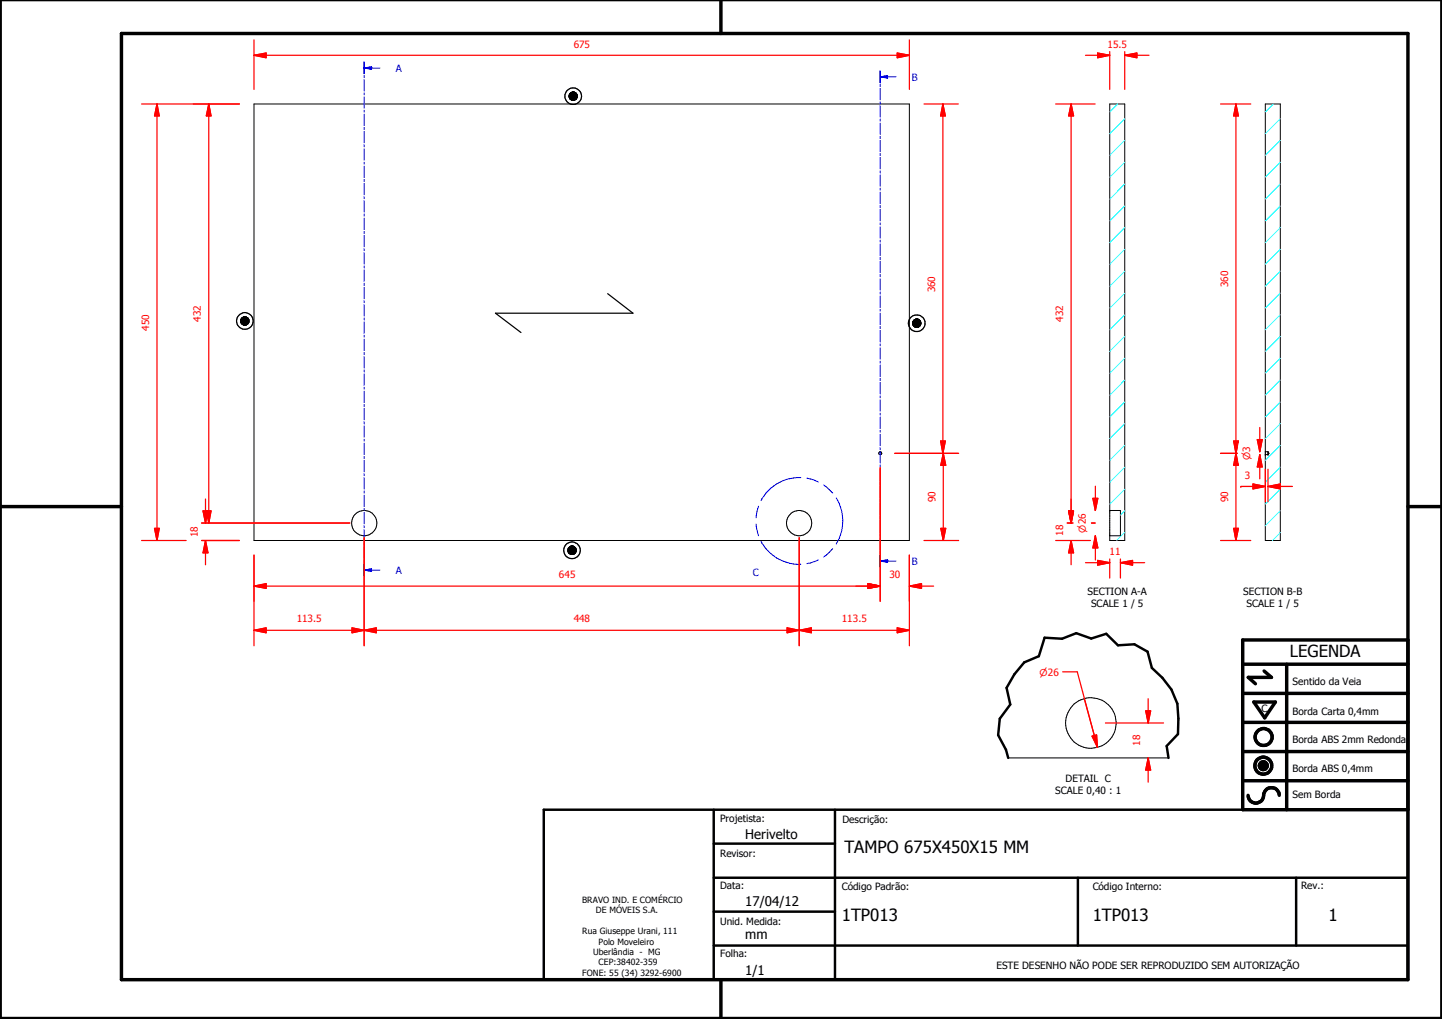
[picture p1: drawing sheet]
<svg xmlns="http://www.w3.org/2000/svg" width="297mm" height="210mm" viewBox="0 0 297 210" stroke-linecap="round" stroke-linejoin="round" font-family="sans-serif">
<g fill="none" stroke="#000" stroke-width=".21">
<path d="M117.2 19.7l1.7 .1zM117.2 19.8l1.7 .1zM117.2 19.9l1.7 .1zM117.3 20h1.6zM117.3 20l1.6 .1zM117.3 19.6l1.6 .1zM117.3 19.6h1.6zM117.3 19.5l1.6 .1zM117.3 19.4l1.5 .1zM117.4 19.3l1.4 .1zM117.4 19.3h1.3zM117.5 19.2l1.2 .1h-1.3z"/>
<path d="M117.5 19.2l1.2 .1zM117.5 19.2h1.2zM117.6 19.1l1.1 .1zM117.6 19.1h1zM117.6 19.1h.9zM117.7 19l.8 .1zM117.7 19h.7zM117.8 19h.6zM117.8 19h.5zM117.9 19h.4zM117.9 19h.3zM118 19h.2z"/>
<path d="M118 19h.1zM52.3 21.4h135v89.9h-135zM117.3 20.1h1.6zM117.3 20.1l1.5 .1zM117.3 20.2h1.5zM117.3 20.2l1.4 .1zM117.4 20.3h1.3zM117.4 20.3l1.3 .1zM117.4 20.4h1.3zM117.5 20.4h1.2zM117.5 20.4l1.1 .1zM117.6 20.5h1z"/>
<path d="M117.6 20.5h.9zM117.6 20.5l.8 .1zM117.7 20.6h.7zM117.7 20.6h.6zM117.8 20.6h.5zM117.8 20.6l.4 .1zM117.9 20.7h.3zM117.9 20.7h.2zM118 20.7h.1zM228.6 21.4h3.1v89.9h-3.1zM260.6 21.4h3.1v89.9h-3.1zM49.6 66l1.7 .1z"/>
<path d="M49.6 66.1l1.7 .1zM49.6 66.2l1.7 .1zM49.6 66.3l1.7 .1zM49.6 66.4h1.7zM49.6 66.4l1.6 .1zM49.6 65.9l1.7 .1h-1.7zM49.6 65.9h1.7v.1zM49.6 65.9h1.7zM49.7 66.5h1.5zM49.7 65.8l1.6 .1zM49.7 66.5l1.4 .1zM49.7 65.7l1.5 .1z"/>
<path d="M49.7 66.6h1.4zM49.7 66.6l1.4 .1zM49.7 65.6l1.5 .1zM49.8 66.7h1.3zM49.8 66.7l1.2 .1zM49.8 65.5l1.3 .1h-1.4zM49.8 65.5l1.3 .1zM49.9 66.8h1.1zM49.9 66.8h1zM49.9 65.5h1.2zM49.9 66.8h.9zM49.9 65.4l1.1 .1h-1.1z"/>
<path d="M49.9 65.4l1.1 .1zM49.9 65.4h1zM50 66.8h.8zM50 66.8l.8 .1zM50 65.4h.9zM50 65.4h.8zM50.1 66.9h.7zM50.1 66.9h.6zM50.1 65.4h.7zM50.2 66.9h.5zM50.2 66.9h.4zM50.2 65.3l.6 .1z"/>
<path d="M50.2 66.9h.3zM50.2 65.3h.5zM50.2 65.3h.4zM50.3 66.9h.2zM50.3 65.3h.3zM50.3 65.3h.2zM188 66.5l1.7 .1zM188 66.6l1.7 .1zM188 66.7h1.7zM188 66.7l1.6 .1zM188 66.8h1.6zM188 66.4l1.7 .1z"/>
<path d="M188 66.8l1.6 .1zM188 66.9h1.6zM188 66.9l1.6 .1zM188 66.3l1.6 .1h-1.6zM188 66.3h1.6v.1zM188 66.3h1.6zM188.1 67h1.5zM188.1 67l1.4 .1zM188.1 66.2l1.5 .1h-1.6zM188.1 66.2l1.5 .1zM188.2 67.1h1.3zM188.2 66.1l1.4 .1z"/>
<path d="M188.2 67.1l1.2 .1zM188.2 66l1.3 .1zM188.2 66h1.3zM188.3 67.2h1.1zM188.3 67.2l1 .1zM188.3 66h1.2zM188.3 67.3h1zM188.3 65.9l1.1 .1zM188.3 65.9h1zM188.4 67.3h.9zM188.4 67.3l.8 .1zM188.4 65.9h.9z"/>
<path d="M188.5 67.4h.7zM188.5 67.4h.6zM188.5 65.8l.8 .1h-.9zM188.5 65.8l.8 .1zM188.5 65.8h.7zM188.6 67.4h.5zM188.6 67.4h.4zM188.6 65.8h.6zM188.6 65.8h.5zM188.7 67.4h.3zM188.7 67.4h.2zM188.7 65.7l.4 .1z"/>
<path d="M188.7 65.7h.3zM188.8 67.4h.1zM188.8 65.7h.2zM188.8 65.7h.1zM181.1 93.1l.3-.1 .2 .4a.3 .3 0 0 1-.4 .2 .3 .3 0 0 1-.1-.5zM260.6 93.6h.1M260.6 93h.6M260.6 93.6h.6M261.2 93.6h.1M261.2 93l.2 .4-.2 .2M261.2 93v.6M117 113.3l1.7 .1z"/>
<path d="M117 113.4l1.7 .1zM117 113.5h1.7zM117 113.5l1.7 .1zM117 113.2l1.7 .1h-1.7zM117 113.2h1.7v.1zM117 113.6h1.7zM117 113.6l1.6 .1zM117 113.7h1.6zM117 113.7l1.6 .1zM117 113.1l1.7 .1zM117 113l1.7 .1zM117.1 113.8h1.5z"/>
<path d="M117.1 113.8l1.4 .1zM117.1 112.9l1.5 .1h-1.6zM117.1 112.9h1.5v.1zM117.1 113.9h1.4zM117.1 113.9h1.3zM117.1 112.9h1.5zM117.2 113.9h1.2zM117.2 113.9l1.2 .1zM117.2 112.8l1.3 .1zM117.2 112.8h1.2zM117.3 114h1.1zM117.3 114h1z"/>
<path d="M117.3 112.7l1.1 .1zM117.3 114l1 .1zM117.3 112.6l1.1 .1h-1.1zM117.3 112.6l1.1 .1zM117.3 112.6h1zM117.4 114.1h.9zM117.4 114.1h.8zM117.4 112.6h.9zM117.5 114.1h.7zM117.5 114.1l.6 .1zM117.5 112.6h.8zM117.6 114.2h.5z"/>
<path d="M117.6 114.2h.4zM117.6 112.5l.6 .1zM117.6 112.5h.5zM117.6 114.2h.3zM117.6 112.5h.4zM117.8 114.2h.1zM117.8 112.5h.2zM117.8 112.5h.1zM228.6 105.2h2.2v5.2h-2.2M207.7 156.1h33M259.4 157.6l1.6 .1zM259.4 157.7l1.6 .1z"/>
<path d="M259.4 157.8l1.6 .1zM259.4 157.9h1.6v.1zM259.4 157.9l1.6 .1h-1.5zM259.4 157.6h1.6zM259.5 158h1.5zM259.5 158l1.4 .1zM259.5 157.5l1.5 .1zM259.5 158.1h1.4zM259.5 157.4l1.5 .1zM259.5 158.1l1.4 .1zM259.5 157.3l1.4 .1zM259.6 158.2h1.3z"/>
<path d="M259.6 158.2h1.2zM259.6 157.2l1.3 .1zM259.6 158.2l1.2 .1zM259.6 157.2h1.3zM259.7 158.3h1.1zM259.7 158.3l1 .1zM259.7 157.1l1.1 .1zM259.7 157.1h1.1zM259.8 158.4h.9zM259.8 158.4h.8zM259.8 157.1h1zM259.8 157.1h.9z"/>
<path d="M259.8 158.4l.8 .1zM259.8 157l.9 .1zM259.8 157h.8zM259.9 158.5h.7zM259.9 158.5h.6zM259.9 157h.7zM260 158.5h.5zM260 158.5h.4zM260 157h.6zM260.1 158.5h.3zM260.1 158.5h.2zM260.1 156.9l.4 .1z"/>
<path d="M260.1 156.9h.3zM260.1 156.9h.2z"/>
<circle cx="75" cy="107.8" r="2.6"/>
<circle cx="164.6" cy="107.8" r="2.6"/>
<circle cx="224.7" cy="148.9" r="5.2"/>
</g>
<path d="M207.7 156.1l-.5-1.7-1.6-3 .3-3.4 2.2-2.9-.8-3.4 1.7-2.8 2-2.5 3-1.2 1.2-3.8 3.6 .2 2.9-1.2 3.1 1.1 3.1-.9 2.4 2.3 3.4-.2 2.7 1.5 .9 3.4 2.1 2 1.9 2.4 1.2 2.9 .2 3.1v3.2l-2.4 2.5 .4 2.4M112 166.8h178v35h-178zM147 173.8h25M147 166.8v35M172 166.8v35M147 194.8h143M147 180.8h143M147 187.8h25M222 180.8v14M267 180.8v14" fill="none" stroke="#000" stroke-width=".51"/>
<g fill="#000">
<path d="M117.3 19.6l1.6 .1zM117.3 19.6h1.6zM117.3 19.5l1.6 .1zM117.3 19.4l1.5 .1zM117.4 19.3l1.4 .1zM117.4 19.3h1.3zM117.5 19.2l1.2 .1h-1.3zM117.5 19.2l1.2 .1zM117.5 19.2h1.2zM117.6 19.1l1.1 .1zM117.6 19.1h1zM117.6 19.1h.9z"/>
<path d="M117.7 19l.8 .1zM117.7 19h.7zM117.8 19h.6zM117.8 19h.5zM117.9 19h.4zM117.9 19h.3zM118 19h.2zM118 19h.1zM117.2 19.7l1.7 .1zM117.2 19.8l1.7 .1zM117.2 19.9l1.7 .1zM117.3 20h1.6z"/>
<path d="M117.9 20.7h.2zM118 20.7h.1zM117.8 20.6l.4 .1zM117.9 20.7h.3zM117.7 20.6h.6zM117.8 20.6h.5zM117.6 20.5l.8 .1zM117.7 20.6h.7zM117.6 20.5h.9zM117.5 20.4l1.1 .1zM117.6 20.5h1zM117.4 20.4h1.3z"/>
<path d="M117.5 20.4h1.2zM117.4 20.3l1.3 .1zM117.3 20.2l1.4 .1zM117.4 20.3h1.3zM117.3 20.2h1.5zM117.3 20.1l1.5 .1zM117.3 20l1.6 .1zM117.3 20.1h1.6zM49.6 65.9l1.7 .1h-1.7zM49.6 65.9h1.7v.1zM49.6 65.9h1.7zM49.7 65.8l1.6 .1z"/>
<path d="M49.7 65.7l1.5 .1zM49.7 65.6l1.5 .1zM49.8 65.5l1.3 .1h-1.4zM49.8 65.5l1.3 .1zM49.9 65.5h1.2zM49.9 65.4l1.1 .1h-1.1zM49.9 65.4l1.1 .1zM49.9 65.4h1zM50 65.4h.9zM50 65.4h.8zM50.1 65.4h.7zM50.2 65.3l.6 .1z"/>
<path d="M50.2 65.3h.5zM50.2 65.3h.4zM50.3 65.3h.3zM50.3 65.3h.2zM50.2 66.9h.3zM50.3 66.9h.2zM50.2 66.9h.4zM50.1 66.9h.6zM50.2 66.9h.5zM50 66.8l.8 .1zM50.1 66.9h.7zM49.9 66.8h.9z"/>
<path d="M50 66.8h.8zM49.9 66.8h1zM49.8 66.7l1.2 .1zM49.9 66.8h1.1zM49.7 66.6l1.4 .1zM49.8 66.7h1.3zM49.7 66.5l1.4 .1zM49.7 66.6h1.4zM49.7 66.5h1.5zM49.6 66.4l1.6 .1zM49.6 66l1.7 .1zM49.6 66.1l1.7 .1z"/>
<path d="M49.6 66.2l1.7 .1zM49.6 66.3l1.7 .1zM49.6 66.4h1.7zM188 66.4l1.7 .1zM188 66.3l1.6 .1h-1.6zM188 66.3h1.6v.1zM188 66.3h1.6zM188.1 66.2l1.5 .1h-1.6zM188.1 66.2l1.5 .1zM188.2 66.1l1.4 .1zM188.2 66l1.3 .1zM188.2 66h1.3z"/>
<path d="M188.3 66h1.2zM188.3 65.9l1.1 .1zM188.3 65.9h1zM188.4 65.9h.9zM188.5 65.8l.8 .1h-.9zM188.5 65.8l.8 .1zM188.5 65.8h.7zM188.6 65.8h.6zM188.6 65.8h.5zM188.7 65.7l.4 .1zM188.7 65.7h.3zM188.8 65.7h.2z"/>
<path d="M188.8 65.7h.1zM188.7 67.4h.2zM188.8 67.4h.1zM188.6 67.4h.4zM188.7 67.4h.3zM188.5 67.4h.6zM188.6 67.4h.5zM188.4 67.3l.8 .1zM188.5 67.4h.7zM188.3 67.3h1zM188.4 67.3h.9zM188.3 67.2l1 .1z"/>
<path d="M188.2 67.1l1.2 .1zM188.3 67.2h1.1zM188.2 67.1h1.3zM188.1 67l1.4 .1zM188 66.9l1.6 .1zM188.1 67h1.5zM188 66.8l1.6 .1zM188 66.9h1.6zM188 66.7l1.6 .1zM188 66.8h1.6zM188 66.5l1.7 .1zM188 66.6l1.7 .1z"/>
<path d="M188 66.7h1.7zM117 113.2l1.7 .1h-1.7zM117 113.2h1.7v.1zM117 113.1l1.7 .1zM117 113l1.7 .1zM117.1 112.9l1.5 .1h-1.6zM117.1 112.9h1.5v.1zM117.1 112.9h1.5zM117.2 112.8l1.3 .1zM117.2 112.8h1.2zM117.3 112.7l1.1 .1zM117.3 112.6l1.1 .1h-1.1z"/>
<path d="M117.3 112.6l1.1 .1zM117.3 112.6h1zM117.4 112.6h.9zM117.5 112.6h.8zM117.6 112.5l.6 .1zM117.6 112.5h.5zM117.6 112.5h.4zM117.8 112.5h.2zM117.8 112.5h.1zM117.6 114.2h.3zM117.8 114.2h.1zM117.6 114.2h.4z"/>
<path d="M117.5 114.1l.6 .1zM117.6 114.2h.5zM117.4 114.1h.8zM117.5 114.1h.7zM117.3 114l1 .1zM117.4 114.1h.9zM117.3 114h1zM117.2 113.9l1.2 .1zM117.3 114h1.1zM117.1 113.9h1.3zM117.2 113.9h1.2zM117.1 113.8l1.4 .1z"/>
<path d="M117.1 113.9h1.4zM117 113.7l1.6 .1zM117.1 113.8h1.5zM117 113.6l1.6 .1zM117 113.7h1.6zM117 113.3l1.7 .1zM117 113.4l1.7 .1zM117 113.5h1.7zM117 113.5l1.7 .1zM117 113.6h1.7zM259.4 157.6h1.6zM259.5 157.5l1.5 .1z"/>
<path d="M259.5 157.4l1.5 .1zM259.5 157.3l1.4 .1zM259.6 157.2l1.3 .1zM259.6 157.2h1.3zM259.7 157.1l1.1 .1zM259.7 157.1h1.1zM259.8 157.1h1zM259.8 157.1h.9zM259.8 157l.9 .1zM259.8 157h.8zM259.9 157h.7zM260 157h.6z"/>
<path d="M260.1 156.9l.4 .1zM260.1 156.9h.3zM260.1 156.9h.2zM260.1 158.5h.2zM260 158.5h.4zM260.1 158.5h.3zM259.9 158.5h.6zM260 158.5h.5zM259.8 158.4l.8 .1zM259.9 158.5h.7zM259.8 158.4h.8zM259.7 158.3l1 .1z"/>
<path d="M259.8 158.4h.9zM259.6 158.2l1.2 .1zM259.7 158.3h1.1zM259.6 158.2h1.2zM259.5 158.1l1.4 .1zM259.6 158.2h1.3zM259.5 158l1.4 .1zM259.5 158.1h1.4zM259.4 157.9l1.6 .1h-1.5zM259.5 158h1.5zM259.4 157.6l1.6 .1zM259.4 157.7l1.6 .1z"/>
<path d="M259.4 157.8l1.6 .1zM259.4 157.9h1.6v.1z"/>
</g>
<g fill="none" stroke="#000" stroke-width=".71">
<path d="M148.5 0v6.9M297 -.1v209.9h-297v-209.9M25 6.9h265v194.9h-265zM0 104.4h25M290 104.4h7M256 136.8h34M260.4 138.2l1.5 1.3h-4.8l1.5 1.3M265 136.8v30M290 131.8h-34v35h34M256 154.8h34M256 148.8h34M256 142.8h34"/>
<path d="M258.3 144.6h4.4l-2.2 3.3zM256 160.8h34M257.1 163.8a1.62 1.62 0 0 0 1.8 1.6 1.62 1.62 0 0 0 1.4-1.9 1.63 1.63 0 0 1 1.7-1.2 1.63 1.63 0 0 1 1.5 1.5M148.5 201.8v8"/>
<circle cx="260.2" cy="157.7" r="1.76"/>
<circle cx="260.2" cy="157.7" r=".82"/>
<circle cx="260.3" cy="151.8" r="1.76"/>
</g>
<g fill="none" stroke="#00f" stroke-width=".21">
<path d="M75 12.8v2.4M75 15.5v.5M75 16.4v2.4M75 19.1v.5M75 19.9v2.4M75 14h1.5M75 22.7v.4M75 23.5v2.4M75 26.2v.5M75 27.1v2.3M75 29.8v.5M75 30.6v2.4"/>
<path d="M75 33.4v.4M75 34.2v2.4M75 37v.4M75 37.8v2.3M75 40.5v.4M75 41.3v2.4M75 44.1v.4M75 44.9v2.4M75 47.7v.4M75 48.5v2.3M75 51.2v.4M75 52v2.4"/>
<path d="M75 54.8v.4M75 55.6v2.4M75 58.3v.5M75 59.2v2.4M75 61.9v.5M75 62.7v2.4M75 65.5v.4M75 66.3v2.4M75 69v.5M75 69.8v2.4M75 72.6v.5M75 73.4v2.4"/>
<path d="M75 76.2v.4M75 77v2.4M75 79.8v.4M75 80.6v2.3M75 83.3v.4M75 84.1v2.4M75 86.9v.4M75 87.7v2.4M75 90.5v.4M75 91.3v2.3M75 94v.4M75 94.8v2.4"/>
<path d="M75 97.6v.4M75 98.4v2.4M75 101.1v.5M75 102v2.4M75 104.7v.5M75 105.5v2.4M75 108.3v.4M75 109.1v2.4M75 111.8v.5M75 112.6v2.4M75 115.4v.5M75 116.2v2.4"/>
</g>
<path d="M75 12.8v2.4M75 116.2v2.4" fill="none" stroke="#00f" stroke-width=".3"/>
<path d="M75 14l1.5-.2v.5z" fill="#00f"/>
<path d="M75 14l1.5-.2v.5zM76.5 14h1.8M75 117.4h1.5" fill="none" stroke="#00f" stroke-width=".21"/>
<path d="M75 117.4l1.5-.2v.5z" fill="#00f"/>
<g fill="none" stroke="#00f" stroke-width=".21">
<path d="M181.3 14.6v2.4M181.3 17.4v.4M181.3 18.2v2.4M181.3 15.8h1.5M181.3 21v.4M181.3 21.8v2.3M181.3 24.5v.5M181.3 25.4v2.3M181.3 28.1v.4M181.3 28.9v2.3M181.3 31.6v.4M181.3 32.4v2.4"/>
<path d="M181.3 35.2v.4M181.3 36v2.4M181.3 38.7v.5M181.3 39.6v2.4M181.3 42.3v.5M181.3 43.1v2.4M181.3 45.9v.4M181.3 46.7v2.4M181.3 49.4v.5M181.3 50.2v2.4M181.3 53v.5M181.3 53.8v2.4"/>
<path d="M181.3 56.6v.4M181.3 57.4v2.4M181.3 60.2v.4M181.3 61v2.3M181.3 63.7v.4M181.3 64.5v2.4M181.3 67.3v.4M181.3 68.1v2.3M181.3 70.8v.4M181.3 71.6v2.4M181.3 74.4v.4M181.3 75.2v2.4"/>
<path d="M181.3 77.9v.5M181.3 78.8v2.4M181.3 81.5v.5M181.3 82.3v2.4M181.3 85.1v.4M181.3 85.9v2.4M181.3 88.6v.5M181.3 89.5v2.3M181.3 92.2v.4M181.3 93v2.4M181.3 95.8v.4M181.3 96.6v2.4"/>
<path d="M181.3 99.3v.5M75 117.4l1.5-.2v.5zM76.5 117.4h1.8M181.3 100.2v2.3M181.3 102.9v.4M181.3 103.7v2.4M181.3 106.4v.5M181.3 107.3v2.3M181.3 110v.4M181.3 110.8v2.4M181.3 113.6v.4M181.3 114.4v2.4"/>
</g>
<g fill="none" stroke="#0ff" stroke-width=".21">
<path d="M230.2 21.4l-1.6 1.7M231.7 37.9l-3.1 3.1M231.7 33.4l-3.1 3.1M231.7 28.9l-3.1 3.1M231.7 24.5l-3.1 3.1M231.7 55.8l-3.1 3.2M231.7 51.4l-3.1 3M231.7 46.9l-3.1 3.1M231.7 42.4l-3.1 3.1M231.7 78.3l-3.1 3.1M231.7 73.8l-3.1 3.1M231.7 69.3l-3.1 3.1"/>
<path d="M231.7 64.9l-3.1 3M231.7 60.4l-3.1 3.1M231.7 96.2l-3.1 3.2M231.7 91.7l-3.1 3.1M231.7 87.2l-3.1 3.1M231.7 82.8l-3.1 3.1M231.7 109.7l-1.7 1.6M231.7 105.2l-.9 .9M231.7 100.8l-3.1 3"/>
</g>
<path d="M181.3 14.6v2.4M181.3 114.4v2.4" fill="none" stroke="#00f" stroke-width=".3"/>
<path d="M181.3 15.8l1.5-.2v.5z" fill="#00f"/>
<path d="M181.3 15.8l1.5-.2v.5zM182.8 15.8h1.8M181.3 115.6h1.5" fill="none" stroke="#00f" stroke-width=".21"/>
<path d="M181.3 115.6l1.5-.3v.5z" fill="#00f"/>
<path d="M165 98.4a9 9 0 0 0-8.2 4.7M166.2 98.5l1.5 .4 .9 .4M169.7 99.9l1.8 1.7M155.7 107.9l.5 2.5M156.2 104.3l-.5 2.4M156.8 111.5a9 9 0 0 0 8.2 4.7M168.6 115.3l-2.4 .8M171.5 113l-1.8 1.7M172.3 102.6a9 9 0 0 1 0 9.5M181.3 115.6l1.5-.3v.5zM182.8 115.6h1.8" fill="none" stroke="#00f" stroke-width=".21"/>
<g fill="none" stroke="#0ff" stroke-width=".21">
<path d="M262.3 21.4l-1.7 1.7M263.7 37.9l-3.1 3.1M263.7 33.4l-3.1 3.1M263.7 28.9l-3.1 3.1M263.7 24.5l-3.1 3.1M263.7 55.8l-3.1 3.2M263.7 51.4l-3.1 3M263.7 46.9l-3.1 3.1M263.7 42.4l-3.1 3.1M263.7 78.3l-3.1 3.1M263.7 73.8l-3.1 3.1M263.7 69.3l-3.1 3.1"/>
<path d="M263.7 64.9l-3.1 3M263.7 60.4l-3.1 3.1M263.7 96.2l-3.1 3.2M263.7 91.7l-3.1 3.1M263.7 87.2l-3.1 3.1M263.7 82.8l-3.1 3.1M263.7 109.7l-1.6 1.6M263.7 105.2l-3.1 3.1M263.7 100.8l-3.1 3"/>
</g>
<path d="M52.3 11.4h2.5" fill="none" stroke="#f00" stroke-width=".25"/>
<path d="M52.3 11.4l2.5-.5v1z" fill="#f00"/>
<path d="M52.3 11.4l2.5-.5v1zM184.8 11.4h2.5" fill="none" stroke="#f00" stroke-width=".25"/>
<path d="M184.8 10.9l2.5 .5-2.5 .5z" fill="#f00"/>
<path d="M52.3 8.2v10.2M54.8 11.4h130M184.8 10.9l2.5 .5-2.5 .5zM187.3 8.2v10.2M32.3 108.8v2.5" fill="none" stroke="#f00" stroke-width=".25"/>
<path d="M31.8 108.8h1l-.5 2.5z" fill="#f00"/>
<path d="M32.3 21.4v2.5M31.8 108.8h1l-.5 2.5z" fill="none" stroke="#f00" stroke-width=".25"/>
<path d="M32.3 21.4l.5 2.5h-1z" fill="#f00"/>
<path d="M29.2 21.4h20.1M32.3 21.4l.5 2.5h-1zM32.3 23.9v84.9M29.2 111.3h9.2M41.5 111.3h7.8M42.3 111.3v2.6" fill="none" stroke="#f00" stroke-width=".25"/>
<path d="M42.3 111.3l.5 2.6h-1z" fill="#f00"/>
<path d="M42.3 111.3l.5 2.6h-1zM42.3 105.2v2.5" fill="none" stroke="#f00" stroke-width=".25"/>
<path d="M41.8 105.2h1l-.5 2.5z" fill="#f00"/>
<path d="M41.5 111.3h7.8M41.5 107.7h30.5M41.8 105.2h1l-.5 2.5zM42.3 102.8v2.4M42.3 113.9v2.4M43 105.2v2.5" fill="none" stroke="#f00" stroke-width=".25"/>
<path d="M42.5 105.2h1l-.5 2.5z" fill="#f00"/>
<path d="M43 21.4v2.5M42.5 105.2h1l-.5 2.5z" fill="none" stroke="#f00" stroke-width=".25"/>
<path d="M43 21.4l.5 2.5h-1z" fill="#f00"/>
<path d="M39.8 21.4h9.5M43 21.4l.5 2.5h-1zM43 23.9v81.3M41.5 107.7h30.5M194.3 108.8v2.5" fill="none" stroke="#f00" stroke-width=".25"/>
<path d="M193.8 108.8h1l-.5 2.5z" fill="#f00"/>
<path d="M194.3 93.4v2.4M193.8 108.8h1l-.5 2.5z" fill="none" stroke="#f00" stroke-width=".25"/>
<path d="M194.3 93.4l.5 2.4h-1z" fill="#f00"/>
<path d="M184.3 93.4h13.2M194.2 90.8v2.6M194.3 93.4l.5 2.4h-1zM194.3 95.8v13M190.3 111.3h7.2" fill="none" stroke="#f00" stroke-width=".25"/>
<path d="M193.8 90.8h.9l-.5 2.6z" fill="#f00"/>
<path d="M194.2 21.4v2.5M193.8 90.8h.9l-.5 2.6z" fill="none" stroke="#f00" stroke-width=".25"/>
<path d="M194.2 21.4l.5 2.5h-.9z" fill="#f00"/>
<path d="M190.3 21.4h7.1M194.2 21.4l.5 2.5h-.9zM194.2 23.9v66.9M184.3 93.4h13.1M178.8 120.7h2.5" fill="none" stroke="#f00" stroke-width=".25"/>
<path d="M178.8 120.2l2.5 .5-2.5 .5z" fill="#f00"/>
<path d="M178.8 120.2l2.5 .5-2.5 .5zM187.3 120.7h2.5" fill="none" stroke="#f00" stroke-width=".25"/>
<path d="M187.3 120.7l2.5-.5v1z" fill="#f00"/>
<path d="M181.3 96.4v27.5M187.3 114.3v9.6M176.3 120.7h5M187.3 120.7l2.5-.5v1zM189.8 120.7h2.5" fill="none" stroke="#f00" stroke-width=".25"/>
<path d="M178.8 120.2l2.5 .5-2.5 .5z" fill="#f00"/>
<path d="M52.3 120.7h2.5M178.8 120.2l2.5 .5-2.5 .5z" fill="none" stroke="#f00" stroke-width=".25"/>
<path d="M52.3 120.7l2.5-.5v1z" fill="#f00"/>
<path d="M181.3 96.4v27.5M52.3 114.3v9.6M52.3 120.7l2.5-.5v1zM52.3 129.8h2.5M54.8 120.7h124" fill="none" stroke="#f00" stroke-width=".25"/>
<path d="M52.3 129.8l2.5-.5v1z" fill="#f00"/>
<path d="M52.3 129.8l2.5-.5v1zM72.5 129.8h2.5" fill="none" stroke="#f00" stroke-width=".25"/>
<path d="M72.5 129.3l2.5 .5-2.5 .5z" fill="#f00"/>
<path d="M52.3 114.3v18.7M75 110.7v22.3M54.8 129.8h17.7M72.5 129.3l2.5 .5-2.5 .5zM75 129.8h2.5" fill="none" stroke="#f00" stroke-width=".25"/>
<path d="M75 129.8l2.5-.5v1z" fill="#f00"/>
<path d="M75 129.8l2.5-.5v1zM162.1 129.8h2.5" fill="none" stroke="#f00" stroke-width=".25"/>
<path d="M162.1 129.3l2.5 .5-2.5 .5z" fill="#f00"/>
<path d="M75 110.7v22.3M164.6 110.7v22.3M77.5 129.8h84.6M162.1 129.3l2.5 .5-2.5 .5zM164.6 129.8h2.5" fill="none" stroke="#f00" stroke-width=".25"/>
<path d="M164.6 129.8l2.5-.5v1z" fill="#f00"/>
<path d="M164.6 129.8l2.5-.5v1zM184.8 129.8h2.5" fill="none" stroke="#f00" stroke-width=".25"/>
<path d="M184.8 129.3l2.5 .5-2.5 .5z" fill="#f00"/>
<path d="M164.6 110.7v22.3M187.3 114.3v18.7M220.6 111.3v2.6M167.1 129.8h17.7M184.8 129.3l2.5 .5-2.5 .5z" fill="none" stroke="#f00" stroke-width=".25"/>
<path d="M220.6 111.3l.5 2.6h-1z" fill="#f00"/>
<path d="M220.6 111.3l.5 2.6h-1zM220.6 105.2v2.5" fill="none" stroke="#f00" stroke-width=".25"/>
<path d="M220.1 105.2h1l-.5 2.5z" fill="#f00"/>
<path d="M217.5 111.3h7.1M219.8 107.7h1.2M220.1 105.2h1l-.5 2.5zM220.6 102.8v2.4M220.6 113.9v2.4M221 105.2h-.9l.5 2.5 .4-1.9M224.8 107.7h.8M225.6 102.7v2.5" fill="none" stroke="#f00" stroke-width=".25"/>
<path d="M225.1 102.7h1l-.5 2.5z" fill="#f00"/>
<path d="M225.1 102.7h1l-.5 2.5zM225.6 110.4v2.5" fill="none" stroke="#f00" stroke-width=".25"/>
<path d="M225.6 110.4l.5 2.5h-1z" fill="#f00"/>
<path d="M220.6 105.2v2.5M225.6 110.4l.5 2.5h-1zM225.6 100.2v2.5M225.6 112.9v2.5" fill="none" stroke="#f00" stroke-width=".25"/>
<path d="M220.1 105.2h1l-.5 2.5z" fill="#f00"/>
<path d="M220.6 21.4v2.5M220.1 105.2h1l-.5 2.5zM220.1 105.2l.5 2.5" fill="none" stroke="#f00" stroke-width=".25"/>
<path d="M220.6 21.4l.5 2.5h-1z" fill="#f00"/>
<path d="M217.5 21.4h8.1M220.6 21.4l.5 2.5h-1zM220.6 23.9v81.3M219.8 107.7h1.2M220.1 105.2h.9M221 105.8l-.4 1.9M224.8 107.7h.8M230.8 115.9h2.5" fill="none" stroke="#f00" stroke-width=".25"/>
<path d="M230.8 115.9l2.5-.5v1z" fill="#f00"/>
<path d="M226.1 115.9h2.5M230.8 115.9l2.5-.5v1z" fill="none" stroke="#f00" stroke-width=".25"/>
<path d="M226.1 115.4l2.5 .5-2.5 .5z" fill="#f00"/>
<path d="M231.7 11.4h2.5M223.6 115.9h2.5M226.1 115.4l2.5 .5-2.5 .5zM228.6 115.1v4M230.8 115.1v4M233.3 115.9h2.5" fill="none" stroke="#f00" stroke-width=".25"/>
<path d="M231.7 11.4l2.5-.5v1z" fill="#f00"/>
<path d="M226.1 11.4h2.5M231.7 11.4l2.5-.5v1z" fill="none" stroke="#f00" stroke-width=".25"/>
<path d="M226.1 10.9l2.5 .5-2.5 .5z" fill="#f00"/>
<path d="M223.6 11.4h2.5M226.1 10.9l2.5 .5-2.5 .5zM228.6 10.6v7.8M231.7 10.6v7.8M234.2 11.4h2.5M254.6 108.8v2.5" fill="none" stroke="#f00" stroke-width=".25"/>
<path d="M254.1 108.8h1l-.5 2.5z" fill="#f00"/>
<path d="M254.6 93.4v2.4M254.1 108.8h1l-.5 2.5z" fill="none" stroke="#f00" stroke-width=".25"/>
<path d="M254.6 93.4l.5 2.4h-1z" fill="#f00"/>
<path d="M251.4 93.4h3.5M254.6 93.4l.5 2.4h-1zM254.6 95.8v13M254.9 94.7l-.3-1.3-.5 2.4h1v-.3M259.5 90.6v2.4M251.4 111.3h6.2" fill="none" stroke="#f00" stroke-width=".25"/>
<path d="M259 90.6h1l-.5 2.4z" fill="#f00"/>
<path d="M259 90.6h1l-.5 2.4zM259.5 93.6v2.6" fill="none" stroke="#f00" stroke-width=".25"/>
<path d="M259.5 93.6l.5 2.6h-1z" fill="#f00"/>
<path d="M259.5 93.6l.5 2.6h-1zM259.5 88.1v2.5M259.5 96.2v2.4M261.2 100.2h2.5" fill="none" stroke="#f00" stroke-width=".25"/>
<path d="M261.2 100.2l2.5-.5v1z" fill="#f00"/>
<path d="M258.1 100.2h2.5M261.2 100.2l2.5-.5v1z" fill="none" stroke="#f00" stroke-width=".25"/>
<path d="M258.1 99.7l2.5 .5-2.5 .5z" fill="#f00"/>
<path d="M254.6 90.8v2.6M258.1 99.7l2.5 .5-2.5 .5zM260.6 96.6v6.8M261.2 96.6v6.8M255.6 100.2h.1M255.6 100.2h2.5M263.7 100.2h2.5" fill="none" stroke="#f00" stroke-width=".25"/>
<path d="M254.1 90.8h1l-.5 2.6z" fill="#f00"/>
<path d="M254.6 21.4v2.5M254.1 90.8h1l-.5 2.6zM255.1 90.8h-1l.5 2.6" fill="none" stroke="#f00" stroke-width=".25"/>
<path d="M254.6 21.4l.5 2.5h-1z" fill="#f00"/>
<path d="M251.4 21.4h6.2M254.6 21.4l.5 2.5h-1zM254.6 23.9v66.9M251.4 93.4h3.5M254.9 92l-.3 1.4M255.1 90.8v.4M225.4 151.5l.7 2.4" fill="none" stroke="#f00" stroke-width=".25"/>
<path d="M225 151.6l.9-.2 .2 2.5z" fill="#f00"/>
<path d="M218.9 138.4h3l3.5 13.1-2.1-7.6M225 151.6l.9-.2 .2 2.5zM236.5 156.1v2.5" fill="none" stroke="#f00" stroke-width=".25"/>
<path d="M236.5 156.1l.5 2.5h-1z" fill="#f00"/>
<path d="M236.5 156.1l.5 2.5h-1zM236.5 146.4v2.5" fill="none" stroke="#f00" stroke-width=".25"/>
<path d="M236 146.4h1l-.5 2.5z" fill="#f00"/>
<path d="M227.7 148.9h12M236 146.4h1l-.5 2.5zM236.5 143.9v2.5M236.5 158.6v2.5" fill="none" stroke="#f00" stroke-width=".25"/>
<g fill="none" stroke="#000" stroke-width=".25">
<path d="M125.2 60.5l5.2 4h-28.3l5.2 4"/>
<circle cx="118.1" cy="19.8" r="1.71"/>
<circle cx="118.1" cy="19.8" r=".85"/>
<circle cx="50.4" cy="66.1" r=".85"/>
<circle cx="50.4" cy="66.1" r="1.71"/>
<circle cx="188.8" cy="66.6" r=".83"/>
<circle cx="188.9" cy="66.6" r="1.72"/>
<circle cx="117.8" cy="113.4" r="1.71"/>
<circle cx="117.8" cy="113.3" r=".86"/>
</g>
<g font-size="3.5">
<text x="173.9" y="175.7">TAMPO 675X450X15 MM</text>
<text x="173.4" y="189.7">1TP013</text>
<text x="225.1" y="189.7">1TP013</text>
<text x="273.6" y="189.7">1</text>
</g>
<text font-size="3.4" x="265.7" y="135.4">LEGENDA</text>
<g font-size="2.7">
<text x="153.5" y="172.8">Herivelto</text>
<text x="153.5" y="186.6">17/04/12</text>
<text x="153.5" y="193.4">mm</text>
<text x="153.5" y="200.8">1/1</text>
</g>
<g font-size="2.1" fill="#f00">
<text x="118.2" y="9.8">675</text>
<text x="228.1" y="9.8">15.5</text>
<text x="253" y="59.1" transform="rotate(-90 253 59.1)">360</text>
<text x="192.6" y="60.2" transform="rotate(-90 192.6 60.2)">360</text>
<text x="30.7" y="68.1" transform="rotate(-90 30.7 68.1)">450</text>
<text x="41.4" y="66.3" transform="rotate(-90 41.4 66.3)">432</text>
<text x="219" y="66.3" transform="rotate(-90 219 66.3)">432</text>
<text x="256.5" y="98.6">3</text>
<text x="192.7" y="103.5" transform="rotate(-90 192.7 103.5)">90</text>
<text x="253" y="103.5" transform="rotate(-90 253 103.5)">90</text>
<text x="40.7" y="110.7" transform="rotate(-90 40.7 110.7)">18</text>
<text x="219" y="110.4" transform="rotate(-90 219 110.4)">18</text>
<text x="115.1" y="119.1">645</text>
<text x="183.2" y="119.1">30</text>
<text x="228.6" y="114.3">11</text>
<text x="61.1" y="128.2">113.5</text>
<text x="118.2" y="128.2">448</text>
<text x="173.4" y="128.2">113.5</text>
<text x="234.9" y="153.7" transform="rotate(-90 234.9 153.7)">18</text>
</g>
<g font-size="2.1" fill="#00f">
<text x="81.5" y="14.8">A</text>
<text x="187.8" y="16.6">B</text>
<text x="81.5" y="118.2">A</text>
<text x="155.1" y="118.7">C</text>
<text x="187.8" y="116.3">B</text>
</g>
<g font-size="2.1">
<text x="224" y="122.6">SECTION A-A</text>
<text x="224.7" y="125.1">SCALE 1 / 5</text>
<text x="256.1" y="122.6">SECTION B-B</text>
<text x="256.8" y="125.1">SCALE 1 / 5</text>
<text x="266.3" y="141.1">Sentido da Veia</text>
<text x="259.8" y="146.7">C</text>
<text x="266.3" y="147.2">Borda Carta 0,4mm</text>
<text x="266.3" y="153.1">Borda ABS 2mm Redonda</text>
<text x="219.5" y="161">DETAIL C</text>
<text x="266.3" y="159">Borda ABS 0,4mm</text>
<text x="217.4" y="163.5">SCALE 0,40 : 1</text>
<text x="266.3" y="164.4">Sem Borda</text>
<text x="148.4" y="169.3">Projetista:</text>
<text x="173.5" y="169.5">Descrição:</text>
<text x="148.4" y="176.6">Revisor:</text>
<text x="148.4" y="183.2">Data:</text>
<text x="173.4" y="183.3">Código Padrão:</text>
<text x="225.1" y="183.3">Código Interno:</text>
<text x="268" y="183.2">Rev.:</text>
<text x="148.4" y="190.5">Unid. Medida:</text>
<text x="148.4" y="197.2">Folha:</text>
<text x="205.3" y="199.5">ESTE DESENHO NÃO PODE SER REPRODUZIDO SEM AUTORIZAÇÃO</text>
</g>
<g font-size="1.9" fill="#f00">
<text x="257.5" y="94.8" transform="rotate(-90 257.5 94.8)">⌀3</text>
<text x="223.7" y="109.7" transform="rotate(-90 223.7 109.7)">⌀26</text>
<text x="214.2" y="139.1">⌀26</text>
</g>
<g font-size="1.8">
<text x="119.9" y="186">BRAVO IND. E COMÉRCIO</text>
<text x="122.7" y="188.1">DE MÓVEIS S.A.</text>
<text x="119.9" y="192.4">Rua Giuseppe Urani, 111</text>
<text x="122.2" y="196.7">Uberlândia - MG</text>
<text x="123.3" y="194.6">Polo Moveleiro</text>
<text x="119.9" y="201">FONE: 55 (34) 3292-6900</text>
<text x="123.3" y="198.8">CEP:38402-359</text>
</g>
</svg>
